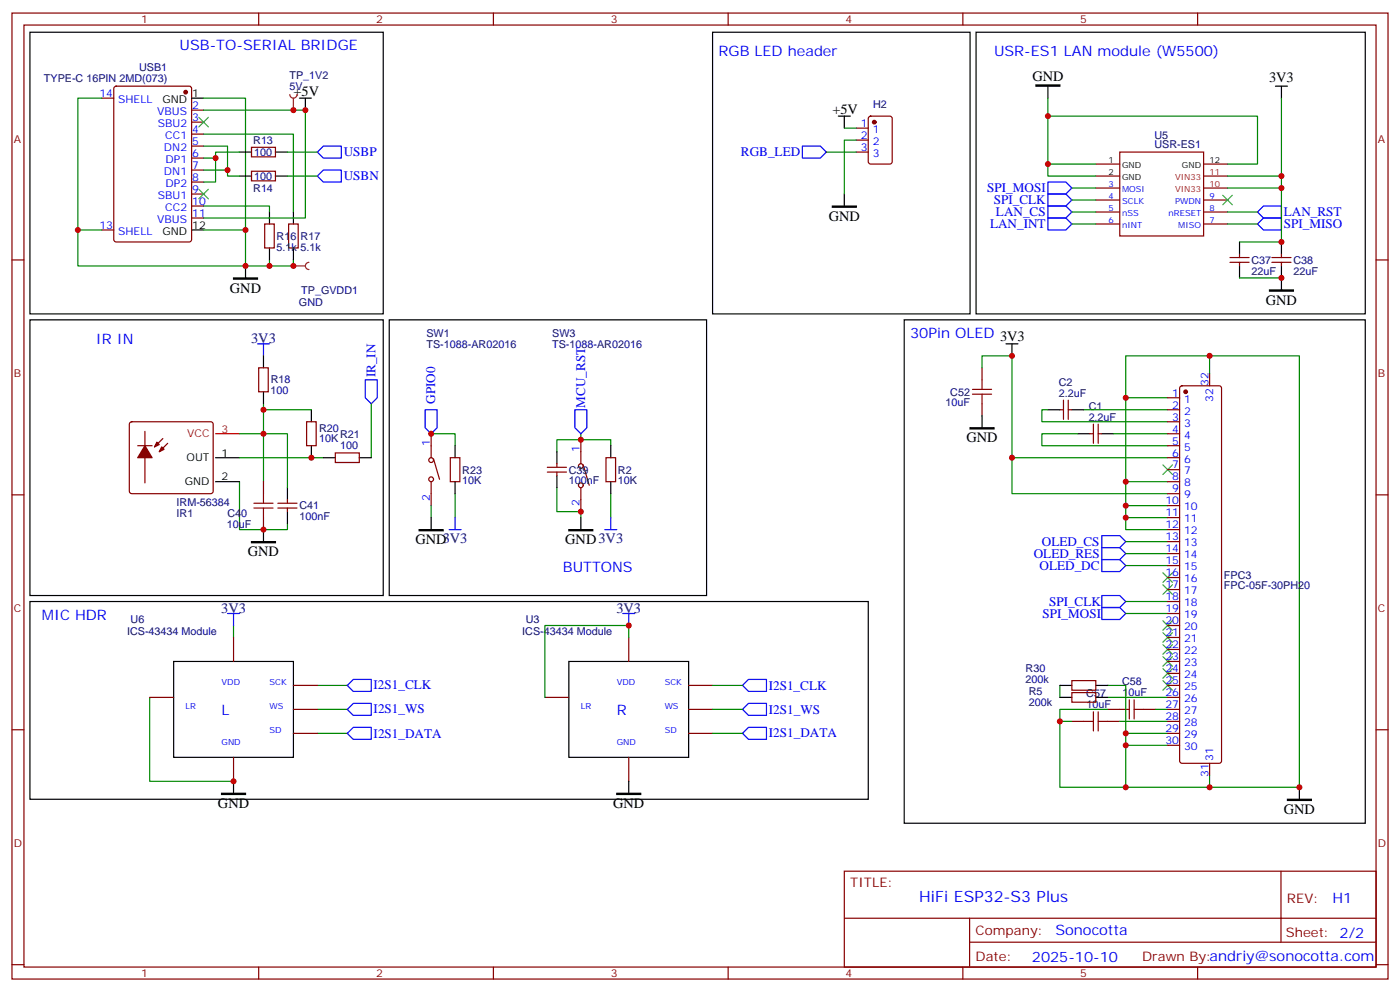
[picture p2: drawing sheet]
<svg xmlns="http://www.w3.org/2000/svg" width="412mm" height="292mm" viewBox="0 0 412 292" stroke-linecap="round" stroke-linejoin="round" font-family="sans-serif">
<g fill="none" stroke="#870000" stroke-width=".35">
<path d="M3.5 3.8h405.4v284.4h-405.4zM7.1 7.4h398.2v277.3h-398.2zM76.2 3.8v3.6M145.3 3.8v3.6M214.5 3.8v3.6M283.6 3.8v3.6M352.8 3.8v3.6M3.5 76.5h3.6M78 65.9h2.8v7.1h-2.8zM85 65.9h2.8v7.1h-2.8zM405.3 76.5h3.6M3.5 145.7h3.6"/>
<path d="M405.3 145.7h3.6M3.5 214.8h3.6M405.3 214.8h3.6M248.7 256.4h156.6v28.3h-156.6zM377.3 256.5v20.8M248.7 270.3h156.5M285.6 277.3h119.6M285.6 270.3v14.1M3.5 284h3.6M76.2 284.7v3.5M145.3 284.7v3.5M214.5 284.7v3.5"/>
<path d="M283.6 284.7v3.5M352.8 284.7v3.5M405.3 284h3.6"/>
</g>
<path d="M79.4 76.5v1.8h-7.1M86.4 76.5v1.8h-7M70.6 141.8v14.1h14.1v-1.8" fill="none" stroke="#008700" stroke-width=".35"/>
<path d="M79.4 62.4v3.5M79.4 73v3.5M86.4 62.4v3.5M86.4 73v3.5" fill="none" stroke="#000" stroke-width=".35"/>
<path d="M38.3 124.3l.5-.2h23.3l.5 .2 .2 .5v19.8l-.2 .5-.5 .2h-23.3l-.5-.2-.2-.5v-19.8z" fill="#fff" stroke="#870000" stroke-width=".35"/>
<g fill="none" stroke="#000" stroke-width=".35">
<path d="M8.8 9.5h104.1v82.9h-104.1zM287.5 9.5h114.7v82.9h-114.7zM56.4 28.9h3.6M308.7 25.4v3.5M375.7 25.4h3.5M377.5 25.4v3.5M56.4 67.7h3.6M72.3 78.3v3.5M365.1 71.2v3.6M365.1 78.3v3.5M377.5 71.2v3.6M377.5 78.3v7"/>
<path d="M8.8 94.2h104.1v81.1h-104.1zM77.6 104.7v3.6M77.6 115.3v3.6M63.5 134.7h7.1M91.7 120.6v3.5M91.7 131.2v3.5M95.2 134.7h3.6M105.8 134.7h3.6M63.5 141.8h7.1M77.6 155.9v3.5M84.7 143.5v3.6M84.7 150.6v3.5"/>
</g>
<path d="M63.5 127.7h7.1" fill="none" stroke="#f00" stroke-width=".35"/>
<g fill="#870000" stroke="#870000" stroke-width=".35">
<path d="M42.7 131.2l2.1 3.5h-4.2z"/>
<path d="M47.6 131.6l.7 .7-1.4 .7z"/>
<path d="M46.2 130.1l.7 .7-1.4 .8z"/>
<circle cx="54.7" cy="27.1" r=".53"/>
</g>
<g fill="none" stroke="#870000" stroke-width=".35">
<path d="M30 28.9h3.5M33.7 25.6l.5-.2h21.5l.7 .4v44.7l-.4 .7h-21.8l-.6-.4-.1-44.7zM56.4 32.4h3.6M56.4 35.9h3.6M56.4 39.5h3.6M56.4 43h3.6M56.4 46.5h3.6M56.4 50.1h3.6M56.4 53.6h3.6M56.4 57.1h3.6M322.8 48.3h7M322.8 51.8h7"/>
<path d="M322.8 55.4h7M322.8 58.9h7M329.8 44.8h24.7v24.7h-24.7zM354.5 48.3h7.1M354.5 51.8h7.1M354.5 55.4h7.1M354.5 58.9h7.1M30 67.7h3.5M56.4 60.6h3.6M56.4 64.2h3.6M322.8 62.4h7M322.8 65.9h7"/>
<path d="M354.5 62.4h7.1M354.5 65.9h7.1M362.3 77.2h5.6M362.3 75.8h5.6M365.1 74.8v1M365.1 77.2v1.1M374.6 77.2h5.7M374.6 75.8h5.7M377.5 74.8v1M377.5 77.2v1.1M76.2 108.3h2.8v7h-2.8zM40.6 131.2h4.2"/>
<path d="M42.7 127v15.1M48 129.1l-2.5 2.5M49.4 130.5l-2.5 2.5M90.3 124.1h2.8v7.1h-2.8zM98.8 133.3h7v2.8h-7zM77.6 141.8v3.5M77.6 152.4v3.5M81.8 148.1h5.7M81.8 149.5h5.7M84.7 147.1v1M84.7 149.5v1.1"/>
</g>
<path d="M305.2 25h7v.4h-7zM68.8 81.8h7v.4h-7zM373.9 85.3h7.1v.4h-7.1zM74.1 159.4h7v.4h-7z" fill="#000" stroke="#000" stroke-width=".35"/>
<g fill="none" stroke="#008700" stroke-width=".35">
<path d="M30 28.9h-7.1v38.8h7.1M60 28.9h12.3v38.8M60 32.4h30v31.8h-30M60 39.5h26.4v22.9M308.7 28.9v19.4h14.1M308.7 34.2h61.7v14.1h-8.8M377.5 28.9v22.9h-15.9M60 46.5h3.5M60 50.1h7M308.7 48.3v3.5h14.1M315.7 55.4h7.1M315.7 58.9h7.1"/>
<path d="M377.5 51.8v3.6h-15.9M377.5 55.4v15.8h-12.4M22.9 67.7v10.6h49.4v-10.6h-12.3M60 60.6h19.4v1.8M315.7 62.4h7.1M315.7 65.9h7.1M361.6 62.4h8.8M361.6 65.9h8.8M365.1 81.8h12.4M77.6 118.9v22.9M109.4 118.9v15.8M70.6 127.7h14.1v15.8"/>
<path d="M70.6 134.7h24.6M77.6 120.6h14.1"/>
</g>
<path d="M74.8 149.5h5.6M74.8 148.1h5.6M77.6 145.3v2.8M77.6 149.5v2.9" fill="none" stroke="#a10000" stroke-width=".35"/>
<path d="M93.5 44.8l1.7-1.8h5.3v3.5h-5.3zM93.5 51.8l1.7-1.7h5.3v3.5h-5.3zM308.7 53.6h5.3l1.7 1.8-1.7 1.7h-5.3zM308.7 57.1h5.3l1.7 1.8-1.7 1.7h-5.3zM308.7 60.6h5.3l1.7 1.8-1.7 1.8h-5.3zM308.7 64.2h5.3l1.7 1.7-1.7 1.8h-5.3zM370.4 65.9l1.8-1.7h5.3v3.5h-5.3zM370.4 62.4l1.8-1.8h5.3v3.6h-5.3zM75.8 101.2h3.6M77.6 101.2v3.5M107.6 111.8h3.5v5.3l-1.7 1.8-1.8-1.8z" fill="none" stroke="#00f" stroke-width=".35"/>
<path d="M58.6 34.5l2.8 2.9M61.4 34.5l-2.8 2.9M58.6 55.7l2.8 2.8M61.4 55.7l-2.8 2.8M360.2 57.5l2.8 2.8M363 57.5l-2.8 2.8" fill="none" stroke="#3c3" stroke-width=".35"/>
<path d="M86.4 78.3h3.6M91 77.2a1.06 1.06 0 0 0-1 1.1 1.06 1.06 0 0 0 1 1" fill="none" stroke="#8c2424" stroke-width=".35"/>
<circle cx="86.4" cy="78.3" r=".18" fill="#8c2424"/>
<path d="M209.9 9.5h75.9v82.9h-75.9zM88.2 28.9h3.5M90 28.9v3.5M246.9 34.2h3.6M248.7 34.2v3.5M248.7 57.1v3.5" fill="none" stroke="#000" stroke-width=".35"/>
<path d="M252.2 37.7h3.6M256 34.4l.5-.2h5.6l.7 .4v13l-.4 .6-5.9 .1-.7-.5v-12.9zM252.2 41.2h3.6M252.2 44.8h3.6" fill="none" stroke="#870000" stroke-width=".35"/>
<circle cx="257.5" cy="35.9" r=".53" fill="#870000" stroke="#870000" stroke-width=".35"/>
<path d="M245.2 60.6h7v.4h-7z" fill="#000" stroke="#000" stroke-width=".35"/>
<path d="M248.7 37.7h3.5M243.4 44.8h8.8M252.2 41.2h-3.5v15.9" fill="none" stroke="#008700" stroke-width=".35"/>
<path d="M236.4 43h5.3l1.7 1.8-1.7 1.7h-5.3z" fill="none" stroke="#00f" stroke-width=".35"/>
<path d="M85.4 27.8a1.06 1.06 0 0 0 1 1.1 1.06 1.06 0 0 0 1.1-1.1M86.4 28.9v3.5" fill="none" stroke="#8c2424" stroke-width=".35"/>
<circle cx="86.4" cy="32.4" r=".18" fill="#8c2424"/>
<g fill="none" stroke="#00f" stroke-width=".35">
<path d="M125.2 120.6h3.6v5.3l-1.8 1.8-1.8-1.8zM169.3 120.6h3.6v5.3l-1.8 1.8-1.8-1.8zM132.3 155.9h3.5M134.1 152.4v3.5M178.2 155.9h3.5M179.9 152.4v3.5M324.6 157.7h5.2l1.8 1.7-1.8 1.8h-5.2zM324.6 178.8h5.2l1.8 1.8-1.8 1.8h-5.2zM324.6 175.3h5.2l1.8 1.8-1.8 1.7h-5.2zM324.6 164.7h5.2l1.8 1.8-1.8 1.7h-5.2zM324.6 161.2h5.2l1.8 1.7-1.8 1.8h-5.2zM67 180.6h3.6"/>
<path d="M68.8 180.6v3.5M183.4 180.6h3.6M185.2 180.6v3.5M102.3 201.8l1.8-1.8h5.3v3.5h-5.3zM102.3 215.9l1.8-1.8h5.3v3.5h-5.3zM102.3 208.8l1.8-1.8h5.3v3.6h-5.3zM218.7 208.8l1.8-1.8h5.3v3.6h-5.3zM218.7 215.9l1.8-1.8h5.3v3.5h-5.3zM218.7 201.8l1.8-1.8h5.3v3.5h-5.3z"/>
</g>
<path d="M286.5 116h5.6M286.5 114.6h5.6M289.3 111.8v2.8M289.3 116v2.9M319.3 212.3h2.8M322.1 209.5v5.7M323.5 212.3h2.8M323.5 209.5v5.7M329.8 208.8h2.9M332.7 206v5.6M334.1 208.8h2.8M334.1 206v5.6" fill="none" stroke="#a10000" stroke-width=".35"/>
<g fill="none" stroke="#870000" stroke-width=".35">
<path d="M74.1 43.4h7v2.8h-7zM74.1 50.4h7v2.8h-7zM289.3 108.3v3.5M289.3 118.9v3.5M313.3 117.8v5.6M314.7 117.8v5.6M344 117.1h3.5M347.7 113.8l.5-.2h10.9l.5 .2 .2 .5v109.7l-.2 .5-.5 .2h-10.9l-.5-.3-.2-.4v-109.7zM356.3 110v3.6M127 127.7v7M127.7 135.1l1.8 6M132.6 134.7h2.9v7.1h-2.9z"/>
<path d="M161.2 137.5h5.7M161.2 139h5.7M164 136.5v1M164 139v1M171.1 129.4v7.1M171.8 136.8l1.8 6M178.5 134.7h2.8v7.1h-2.8zM312.2 120.6h1.1M314.7 120.6h1M321 127.7h1.1M322.1 124.8v5.7M323.5 124.8v5.7"/>
<path d="M323.5 127.7h1.1M344 127.7h3.5M344 120.6h3.5M344 124.1h3.5M344 131.2h3.5M344 134.7h3.5M344 138.3h3.5M127 141.8v7M171.1 143.5v7.1M344 141.8h3.5M344 145.3h3.5M344 148.8h3.5"/>
<path d="M344 152.4h3.5M344 155.9h3.5M344 159.4h3.5M344 162.9h3.5M344 166.5h3.5M344 170h3.5M344 173.5h3.5M344 177.1h3.5M68.8 187.6v7.1M185.2 187.6v7.1M344 180.6h3.5M344 184.1h3.5"/>
<path d="M344 187.6h3.5M344 191.2h3.5M344 194.7h3.5M344 198.2h3.5M44.1 205.3h7.1M86.4 208.8h7.1M86.4 201.8h7.1M86.4 215.9h7.1M160.5 205.3h7.1M202.8 208.8h7.1M202.8 201.8h7.1M202.8 215.9h7.1"/>
<path d="M315.7 200.3h7.1v2.9h-7.1zM315.7 203.9h7.1v2.8h-7.1zM315.7 212.3h3.6M326.3 208.8h3.5M326.3 212.3h3.5M336.9 208.8h3.5M344 208.8h3.5M344 212.3h3.5M344 201.8h3.5M344 205.3h3.5M344 215.9h3.5M344 219.4h3.5"/>
<path d="M68.8 222.9v7.1M185.2 222.9v7.1M356.3 224.7v3.5"/>
<circle cx="127" cy="135.4" r=".71"/>
<circle cx="171.1" cy="137.2" r=".71"/>
<circle cx="127" cy="141.1" r=".71"/>
<circle cx="171.1" cy="142.8" r=".71"/>
</g>
<g fill="none" stroke="#000" stroke-width=".35">
<path d="M70.6 44.8h3.5M70.6 51.8h3.5M81.1 44.8h3.6M81.1 51.8h3.6M114.7 94.2h93.4v81.1h-93.4zM266.3 94.2h135.9v148.1h-135.9zM296.3 101.2h3.6M298.1 101.2v3.5M134.1 131.2v3.5M164 133v3.5M179.9 131.2v3.5M289.3 122.4v3.5"/>
<path d="M308.7 120.6h3.5M315.7 120.6h3.6M317.5 127.7h3.5M324.6 127.7h3.5M127 152.4v3.5M134.1 141.8v3.5M164 140v3.5M171.1 152.4v3.5M179.9 141.8v3.5M8.8 177.1h247v58.2h-247zM51.2 194.7h35.2v28.2h-35.2zM167.6 194.7h35.2v28.2h-35.2z"/>
<path d="M312.2 201.8h3.5M312.2 205.3h3.5M322.8 201.8h3.5M322.8 205.3h3.5M68.8 230v3.5M185.2 230v3.5M382.8 231.7v3.6"/>
</g>
<g fill="none" stroke="#008700" stroke-width=".35">
<path d="M60 43h7v8.8h3.6M70.6 44.8h-7.1v8.8h-3.5M84.7 44.8h8.8M84.7 51.8h8.8M289.3 108.3v-3.6h8.8v30h45.9M331.6 117.1v24.7h12.4M356.3 110v-5.3h-24.7v12.4h12.4M356.3 104.7h26.5v127h-26.5v-3.5M127 127.7h7.1v3.5M171.1 129.4h-7.1v3.6M171.1 129.4h8.8v1.8M171.1 127.7v1.7"/>
<path d="M298.1 134.7v10.6h45.9M308.7 120.6h-1.8v3.5h37.1M317.5 127.7h-10.6v3.5h37.1M319.3 120.6h24.7M328.1 127.7h15.9M127 148.8v3.6M134.1 145.3v7.1M164 143.5v7.1h7.1v1.8M179.9 145.3v7.1M331.6 152.4v3.5h12.4M331.6 148.8v3.6h12.4M331.6 141.8v7h12.4"/>
<path d="M331.6 159.4h12.4M331.6 177.1h12.4M331.6 166.5h12.4M331.6 162.9h12.4M68.8 184.1v3.5M185.2 187.6v-3.5h-24.7v21.2M331.6 180.6h12.4M44.1 205.3v24.7h24.7M93.5 208.8h8.8M93.5 215.9h8.8M93.5 201.8h8.8M209.9 208.8h8.8"/>
<path d="M209.9 215.9h8.8M209.9 201.8h8.8M312.2 201.8v3.5M315.7 212.3h-3.5v19.4h19.4M326.3 201.8h5.3v14.1M326.3 208.8h-14.1v3.5M326.3 205.3h17.7M329.8 212.3h14.2M340.4 208.8h3.6M344 215.9h-12.4v3.5M344 219.4h-12.4v12.3h24.7"/>
</g>
<g fill="none" stroke="#3c3" stroke-width=".35">
<path d="M342.5 136.8l2.9 2.9M345.4 136.8l-2.9 2.9M342.5 172.1l2.9 2.8M342.5 168.6l2.9 2.8M345.4 172.1l-2.9 2.8M345.4 168.6l-2.9 2.8M342.5 189.8l2.9 2.8M342.5 193.3l2.9 2.8M342.5 196.8l2.9 2.8M342.5 186.2l2.9 2.9M342.5 182.7l2.9 2.8M345.4 189.8l-2.9 2.8"/>
<path d="M345.4 193.3l-2.9 2.8M345.4 196.8l-2.9 2.8M345.4 186.2l-2.9 2.9M345.4 182.7l-2.9 2.8M342.5 200.3l2.9 2.9M345.4 200.3l-2.9 2.9"/>
</g>
<path d="M285.8 125.9h7v.4h-7zM123.5 155.9h7v.3h-7zM167.6 155.9h7v.3h-7zM65.3 233.5h7v.4h-7zM181.7 233.5h7v.4h-7zM379.2 235.3h7.1v.3h-7.1z" fill="#000" stroke="#000" stroke-width=".35"/>
<circle cx="349.2" cy="115.3" r=".53" fill="#870000" stroke="#870000" stroke-width=".35"/>
<g fill="#c00">
<circle cx="79.4" cy="78.3" r=".88"/>
<circle cx="77.6" cy="155.9" r=".88"/>
<circle cx="77.6" cy="127.7" r=".88"/>
<circle cx="91.7" cy="134.7" r=".88"/>
<circle cx="77.6" cy="120.6" r=".88"/>
<circle cx="22.9" cy="67.7" r=".88"/>
<circle cx="72.3" cy="78.3" r=".88"/>
<circle cx="72.3" cy="67.7" r=".88"/>
<circle cx="63.5" cy="46.5" r=".88"/>
<circle cx="67" cy="50.1" r=".88"/>
<circle cx="308.7" cy="48.3" r=".88"/>
<circle cx="308.7" cy="34.2" r=".88"/>
<circle cx="377.5" cy="51.8" r=".88"/>
<circle cx="377.5" cy="55.4" r=".88"/>
<circle cx="377.5" cy="71.2" r=".88"/>
<circle cx="377.5" cy="81.8" r=".88"/>
<circle cx="86.4" cy="78.3" r=".88"/>
<circle cx="86.4" cy="32.4" r=".88"/>
<circle cx="331.6" cy="215.9" r=".88"/>
<circle cx="312.2" cy="212.3" r=".88"/>
<circle cx="331.6" cy="231.7" r=".88"/>
<circle cx="331.6" cy="219.4" r=".88"/>
<circle cx="331.6" cy="152.4" r=".88"/>
<circle cx="331.6" cy="148.8" r=".88"/>
<circle cx="331.6" cy="141.8" r=".88"/>
<circle cx="331.6" cy="117.1" r=".88"/>
<circle cx="298.1" cy="134.7" r=".88"/>
<circle cx="356.3" cy="231.7" r=".88"/>
<circle cx="382.8" cy="231.7" r=".88"/>
<circle cx="356.3" cy="104.7" r=".88"/>
<circle cx="298.1" cy="104.7" r=".88"/>
<circle cx="90" cy="32.4" r=".88"/>
<circle cx="185.2" cy="184.1" r=".88"/>
<circle cx="68.8" cy="230" r=".88"/>
<circle cx="171.1" cy="150.6" r=".88"/>
<circle cx="171.1" cy="129.4" r=".88"/>
<circle cx="127" cy="127.7" r=".88"/>
</g>
<text font-size="4.6" fill="#00f" x="270.8" y="265.5">HiFi ESP32-S3 Plus</text>
<g font-size="4.2" fill="#00f">
<text x="52.9" y="14.8">USB-TO-SERIAL BRIDGE</text>
<text x="211.7" y="16.5">RGB LED header</text>
<text x="292.8" y="16.5">USR-ES1 LAN module (W5500)</text>
<text x="28.2" y="101.2">IR IN</text>
<text x="268.1" y="99.4">30Pin OLED</text>
<text x="165.8" y="168.2">BUTTONS</text>
<text x="12.3" y="182.4">MIC HDR</text>
<text x="65.3" y="210.6">L</text>
<text x="181.7" y="210.6">R</text>
<text x="392.5" y="265.7">H1</text>
<text x="310.9" y="275.3">Sonocotta</text>
<text x="304" y="283.1">2025-10-10</text>
</g>
<g font-size="4.2">
<text x="304.1" y="23.9">GND</text>
<text x="86.4" y="28.2">+5V</text>
<text x="373.8" y="24.2">3V3</text>
<text x="245.2" y="33.5">+5V</text>
<text x="244.1" y="65.1">GND</text>
<text x="67.7" y="86.1">GND</text>
<text x="372.9" y="89.7">GND</text>
<text x="294.6" y="100.5">3V3</text>
<text x="284.7" y="130.2">GND</text>
<text x="122.4" y="160.2">GND3V3</text>
<text x="166.5" y="160.2">GND3V3</text>
<text x="73" y="163.7">GND</text>
<text x="64.2" y="237.8">GND</text>
<text x="180.6" y="237.8">GND</text>
<text x="378.2" y="239.6">GND</text>
</g>
<g font-size="4.2" fill="#000080">
<text x="74" y="100.9">3V3</text>
<text x="65.2" y="180.3">3V3</text>
<text x="181.6" y="180.3">3V3</text>
</g>
<g font-size="3.9" fill="#00f">
<text x="101.2" y="45.9">USBP</text>
<text x="218.3" y="46">RGB_LED</text>
<text x="101.2" y="53">USBN</text>
<text x="290.8" y="56.6">SPI_MOSI</text>
<text x="292.8" y="60.2">SPI_CLK</text>
<text x="293.4" y="63.7">LAN_CS</text>
<text x="378.2" y="63.6">LAN_RST</text>
<text x="291.6" y="67.2">LAN_INT</text>
<text x="378.2" y="67.1">SPI_MISO</text>
<text x="110.6" y="111.1" transform="rotate(-90 110.6 111.1)">IR_IN</text>
<text x="128.2" y="118.9" transform="rotate(-90 128.2 118.9)">GPIO0</text>
<text x="172.4" y="120" transform="rotate(-90 172.4 120)">MCU_RST</text>
<text x="306.9" y="160.7">OLED_CS</text>
<text x="304.5" y="164.2">OLED_RES</text>
<text x="306.2" y="167.7">OLED_DC</text>
<text x="309" y="178.3">SPI_CLK</text>
<text x="307.1" y="181.9">SPI_MOSI</text>
<text x="110" y="203">I2S1_CLK</text>
<text x="226.5" y="203">I2S1_CLK</text>
<text x="110.1" y="210">I2S1_WS</text>
<text x="226.5" y="210.1">I2S1_WS</text>
<text x="110.1" y="217.1">I2S1_DATA</text>
<text x="226.5" y="217.1">I2S1_DATA</text>
</g>
<g font-size="3.9" fill="#800">
<text x="250.5" y="261">TITLE:</text>
<text x="379.1" y="265.7">REV:</text>
<text x="287.4" y="275.2">Company:</text>
<text x="378.7" y="275.8">Sheet: 2/2</text>
<text x="287.4" y="282.9">Date:</text>
<text x="336.4" y="283">Drawn By:andriy@sonocotta.com</text>
</g>
<g font-size="3.2" fill="#800">
<text x="41.6" y="6.8">1</text>
<text x="110.8" y="6.8">2</text>
<text x="179.9" y="6.8">3</text>
<text x="249.1" y="6.8">4</text>
<text x="318.2" y="6.8">5</text>
<text x="4.1" y="41.9">A</text>
<text x="405.9" y="41.9">A</text>
<text x="4.1" y="111.1">B</text>
<text x="405.9" y="111.1">B</text>
<text x="4.1" y="180.2">C</text>
<text x="405.9" y="180.2">C</text>
<text x="4.1" y="249.4">D</text>
<text x="405.9" y="249.4">D</text>
<text x="41.6" y="287.7">1</text>
<text x="110.8" y="287.7">2</text>
<text x="179.9" y="287.7">3</text>
<text x="249.1" y="287.7">4</text>
<text x="318.2" y="287.7">5</text>
</g>
<g font-size="3.2" fill="#000080">
<text x="41" y="21">USB1</text>
<text x="85.3" y="23.3">TP_1V2</text>
<text x="12.9" y="24.1">TYPE-C 16PIN 2MD(073)</text>
<text x="85.3" y="26.5">5V</text>
<text x="257.2" y="31.8">H2</text>
<text x="340.1" y="40.8">U5</text>
<text x="74.6" y="42.4">R13</text>
<text x="74.9" y="45.9">100</text>
<text x="340.1" y="43.7">USR-ES1</text>
<text x="74.9" y="53">100</text>
<text x="74.6" y="56.5">R14</text>
<text x="81.5" y="70.6">R16</text>
<text x="88.5" y="70.6">R17</text>
<text x="81.5" y="73.8">5.1k 5.1k</text>
<text x="368.7" y="77.7">C37</text>
<text x="381" y="77.7">C38</text>
<text x="368.7" y="80.9">22uF</text>
<text x="381" y="80.9">22uF</text>
<text x="88.1" y="90">GND</text>
<text x="88.8" y="86.5">TP_GVDD1</text>
<text x="125.6" y="99.3">SW1</text>
<text x="162.7" y="99.3">SW3</text>
<text x="125.6" y="102.4">TS-1088-AR02016</text>
<text x="162.7" y="102.4">TS-1088-AR02016</text>
<text x="79.7" y="112.9">R18</text>
<text x="311.9" y="113.6">C2</text>
<text x="79.7" y="116">100</text>
<text x="278.5" y="119.6">10uF</text>
<text x="279.9" y="116.5">C52</text>
<text x="311.9" y="116.7">2.2uF</text>
<text x="320.7" y="123.8">2.2uF</text>
<text x="320.7" y="120.6">C1</text>
<text x="94" y="130.2">10K</text>
<text x="94" y="127">R20</text>
<text x="100.2" y="129">R21</text>
<text x="100.2" y="132.3">100</text>
<text x="136.2" y="142.5">10K</text>
<text x="136.2" y="139.4">R23</text>
<text x="167.6" y="142.5">100nF</text>
<text x="167.6" y="139.4">C39</text>
<text x="182" y="142.5">10K</text>
<text x="182" y="139.4">R2</text>
<text x="52" y="148.8">IRM-56384</text>
<text x="88.2" y="150">C41</text>
<text x="52" y="152">IR1</text>
<text x="66.8" y="155.3">10uF</text>
<text x="67" y="152">C40</text>
<text x="88.2" y="153.2">100nF</text>
<text x="360.5" y="173.2">FPC-05F-30PH20</text>
<text x="360.5" y="170.3">FPC3</text>
<text x="38.5" y="183.5">U6</text>
<text x="154.9" y="183.5">U3</text>
<text x="37.4" y="187">ICS-43434 Module</text>
<text x="153.8" y="187">ICS-43434 Module</text>
<text x="302.1" y="197.9">R30</text>
<text x="302.1" y="201.2">200k</text>
<text x="330.6" y="201.8">C58</text>
<text x="303.1" y="207.9">200k</text>
<text x="303.1" y="204.7">R5</text>
<text x="320" y="205.3">C57</text>
<text x="320" y="208.5">10uF</text>
<text x="330.6" y="204.9">10uF</text>
</g>
<g font-size="3.2" fill="#00f">
<text x="29.3" y="28.5">14</text>
<text x="34.8" y="30.3">SHELL</text>
<text x="46.3" y="33.8">VBUS</text>
<text x="56.6" y="32.1">2</text>
<text x="56.6" y="35.6">3</text>
<text x="46.5" y="37.4">SBU2</text>
<text x="48.7" y="40.9">CC1</text>
<text x="56.6" y="39.1">4</text>
<text x="253.6" y="37.4">1</text>
<text x="253.6" y="40.9">2</text>
<text x="257.1" y="39.1">1</text>
<text x="48.3" y="44.4">DN2</text>
<text x="48.8" y="47.9">DP1</text>
<text x="56.6" y="42.7">5</text>
<text x="56.6" y="46.2">6</text>
<text x="253.6" y="44.4">3</text>
<text x="257.1" y="42.7">2</text>
<text x="257.1" y="46.2">3</text>
<text x="48.3" y="51.5">DN1</text>
<text x="56.6" y="49.7">7</text>
<text x="56.6" y="53.2">8</text>
<text x="46.5" y="58.5">SBU1</text>
<text x="48.8" y="55">DP2</text>
<text x="56.6" y="56.8">9</text>
<text x="46.3" y="65.6">VBUS</text>
<text x="48.7" y="62.1">CC2</text>
<text x="56.6" y="60.3">10</text>
<text x="56.6" y="63.8">11</text>
<text x="29.3" y="67.3">13</text>
<text x="34.8" y="69.1">SHELL</text>
<text x="356" y="113.6" transform="rotate(-90 356 113.6)">32</text>
<text x="345.3" y="116.7">1</text>
<text x="348.8" y="118.5">1</text>
<text x="357.4" y="118.3" transform="rotate(-90 357.4 118.3)">32</text>
<text x="345.3" y="120.3">2</text>
<text x="345.3" y="123.8">3</text>
<text x="348.8" y="122">2</text>
<text x="348.8" y="125.6">3</text>
<text x="126.6" y="131.2" transform="rotate(-90 126.6 131.2)">1</text>
<text x="345.3" y="127.3">4</text>
<text x="345.3" y="130.8">5</text>
<text x="348.8" y="129.1">4</text>
<text x="170.7" y="133" transform="rotate(-90 170.7 133)">1</text>
<text x="345.3" y="134.4">6</text>
<text x="345.3" y="137.9">7</text>
<text x="348.8" y="132.6">5</text>
<text x="348.8" y="136.1">6</text>
<text x="345.3" y="141.4">8</text>
<text x="348.8" y="139.7">7</text>
<text x="348.8" y="143.2">8</text>
<text x="126.6" y="147.3" transform="rotate(-90 126.6 147.3)">2</text>
<text x="170.7" y="149.1" transform="rotate(-90 170.7 149.1)">2</text>
<text x="343.3" y="148.5">10</text>
<text x="345.3" y="145">9</text>
<text x="348.8" y="146.7">9</text>
<text x="343.3" y="152">11</text>
<text x="343.3" y="155.5">12</text>
<text x="348.8" y="150.2">10</text>
<text x="348.8" y="153.8">11</text>
<text x="343.3" y="159.1">13</text>
<text x="348.8" y="157.3">12</text>
<text x="348.8" y="160.8">13</text>
<text x="343.3" y="162.6">14</text>
<text x="343.3" y="166.1">15</text>
<text x="348.8" y="164.4">14</text>
<text x="348.8" y="167.9">15</text>
<text x="343.3" y="169.7">16</text>
<text x="343.3" y="173.2">17</text>
<text x="348.8" y="171.4">16</text>
<text x="343.3" y="176.7">18</text>
<text x="348.8" y="174.9">17</text>
<text x="348.8" y="178.5">18</text>
<text x="343.3" y="180.2">19</text>
<text x="343.3" y="183.8">20</text>
<text x="348.8" y="182">19</text>
<text x="348.8" y="185.5">20</text>
<text x="343.3" y="187.3">21</text>
<text x="343.3" y="190.8">22</text>
<text x="348.8" y="189.1">21</text>
<text x="343.3" y="194.3">23</text>
<text x="343.3" y="197.9">24</text>
<text x="348.8" y="192.6">22</text>
<text x="348.8" y="196.1">23</text>
<text x="343.3" y="201.4">25</text>
<text x="348.8" y="199.6">24</text>
<text x="348.8" y="203.2">25</text>
<text x="343.3" y="204.9">26</text>
<text x="343.3" y="208.5">27</text>
<text x="348.8" y="206.7">26</text>
<text x="343.3" y="212">28</text>
<text x="343.3" y="215.5">29</text>
<text x="348.8" y="210.2">27</text>
<text x="348.8" y="213.7">28</text>
<text x="343.3" y="219">30</text>
<text x="348.8" y="217.3">29</text>
<text x="348.8" y="220.8">30</text>
<text x="357.4" y="224" transform="rotate(-90 357.4 224)">31</text>
<text x="356" y="228.7" transform="rotate(-90 356 228.7)">31</text>
</g>
<g font-size="3.2">
<text x="56.6" y="28.5">1</text>
<text x="47.9" y="30.3">GND</text>
<text x="47.9" y="69.1">GND</text>
<text x="56.6" y="67.3">12</text>
<text x="55" y="135.8">OUT</text>
<text x="65.3" y="134.4">1</text>
<text x="54.5" y="142.8">GND</text>
<text x="65.3" y="141.4">2</text>
</g>
<g font-size="3.2" fill="#f00">
<text x="55.1" y="128.7">VCC</text>
<text x="65.3" y="127.3">3</text>
</g>
<g font-size="2.5">
<text x="326.5" y="47.9">1</text>
<text x="356.3" y="47.9">12</text>
<text x="326.5" y="51.5">2</text>
<text x="330.6" y="49.4">GND</text>
<text x="330.6" y="52.9">GND</text>
<text x="348.2" y="49.4">GND</text>
</g>
<g font-size="2.5" fill="#f00">
<text x="346.1" y="52.9">VIN33</text>
<text x="356.3" y="51.5">11</text>
<text x="346.1" y="56.4">VIN33</text>
<text x="356.3" y="55">10</text>
</g>
<g font-size="2.5" fill="#00f">
<text x="326.5" y="55">3</text>
<text x="326.5" y="58.5">4</text>
<text x="330.6" y="56.4">MOSI</text>
<text x="330.6" y="59.9">SCLK</text>
<text x="346.2" y="59.9">PWDN</text>
<text x="356.3" y="58.5">9</text>
<text x="326.5" y="62.1">5</text>
<text x="326.5" y="65.6">6</text>
<text x="330.6" y="63.5">nSS</text>
<text x="344.2" y="63.5">nRESET</text>
<text x="356.3" y="65.6">7</text>
<text x="356.3" y="62.1">8</text>
<text x="330.6" y="67">nINT</text>
<text x="347.1" y="67">MISO</text>
<text x="65.3" y="201.8">VDD</text>
<text x="79.4" y="201.8">SCK</text>
<text x="181.7" y="201.8">VDD</text>
<text x="195.8" y="201.8">SCK</text>
<text x="54.7" y="208.8">LR</text>
<text x="79.4" y="208.8">WS</text>
<text x="171.1" y="208.8">LR</text>
<text x="195.8" y="208.8">WS</text>
<text x="79.4" y="215.9">SD</text>
<text x="195.8" y="215.9">SD</text>
<text x="65.3" y="219.4">GND</text>
<text x="181.7" y="219.4">GND</text>
</g>
</svg>
